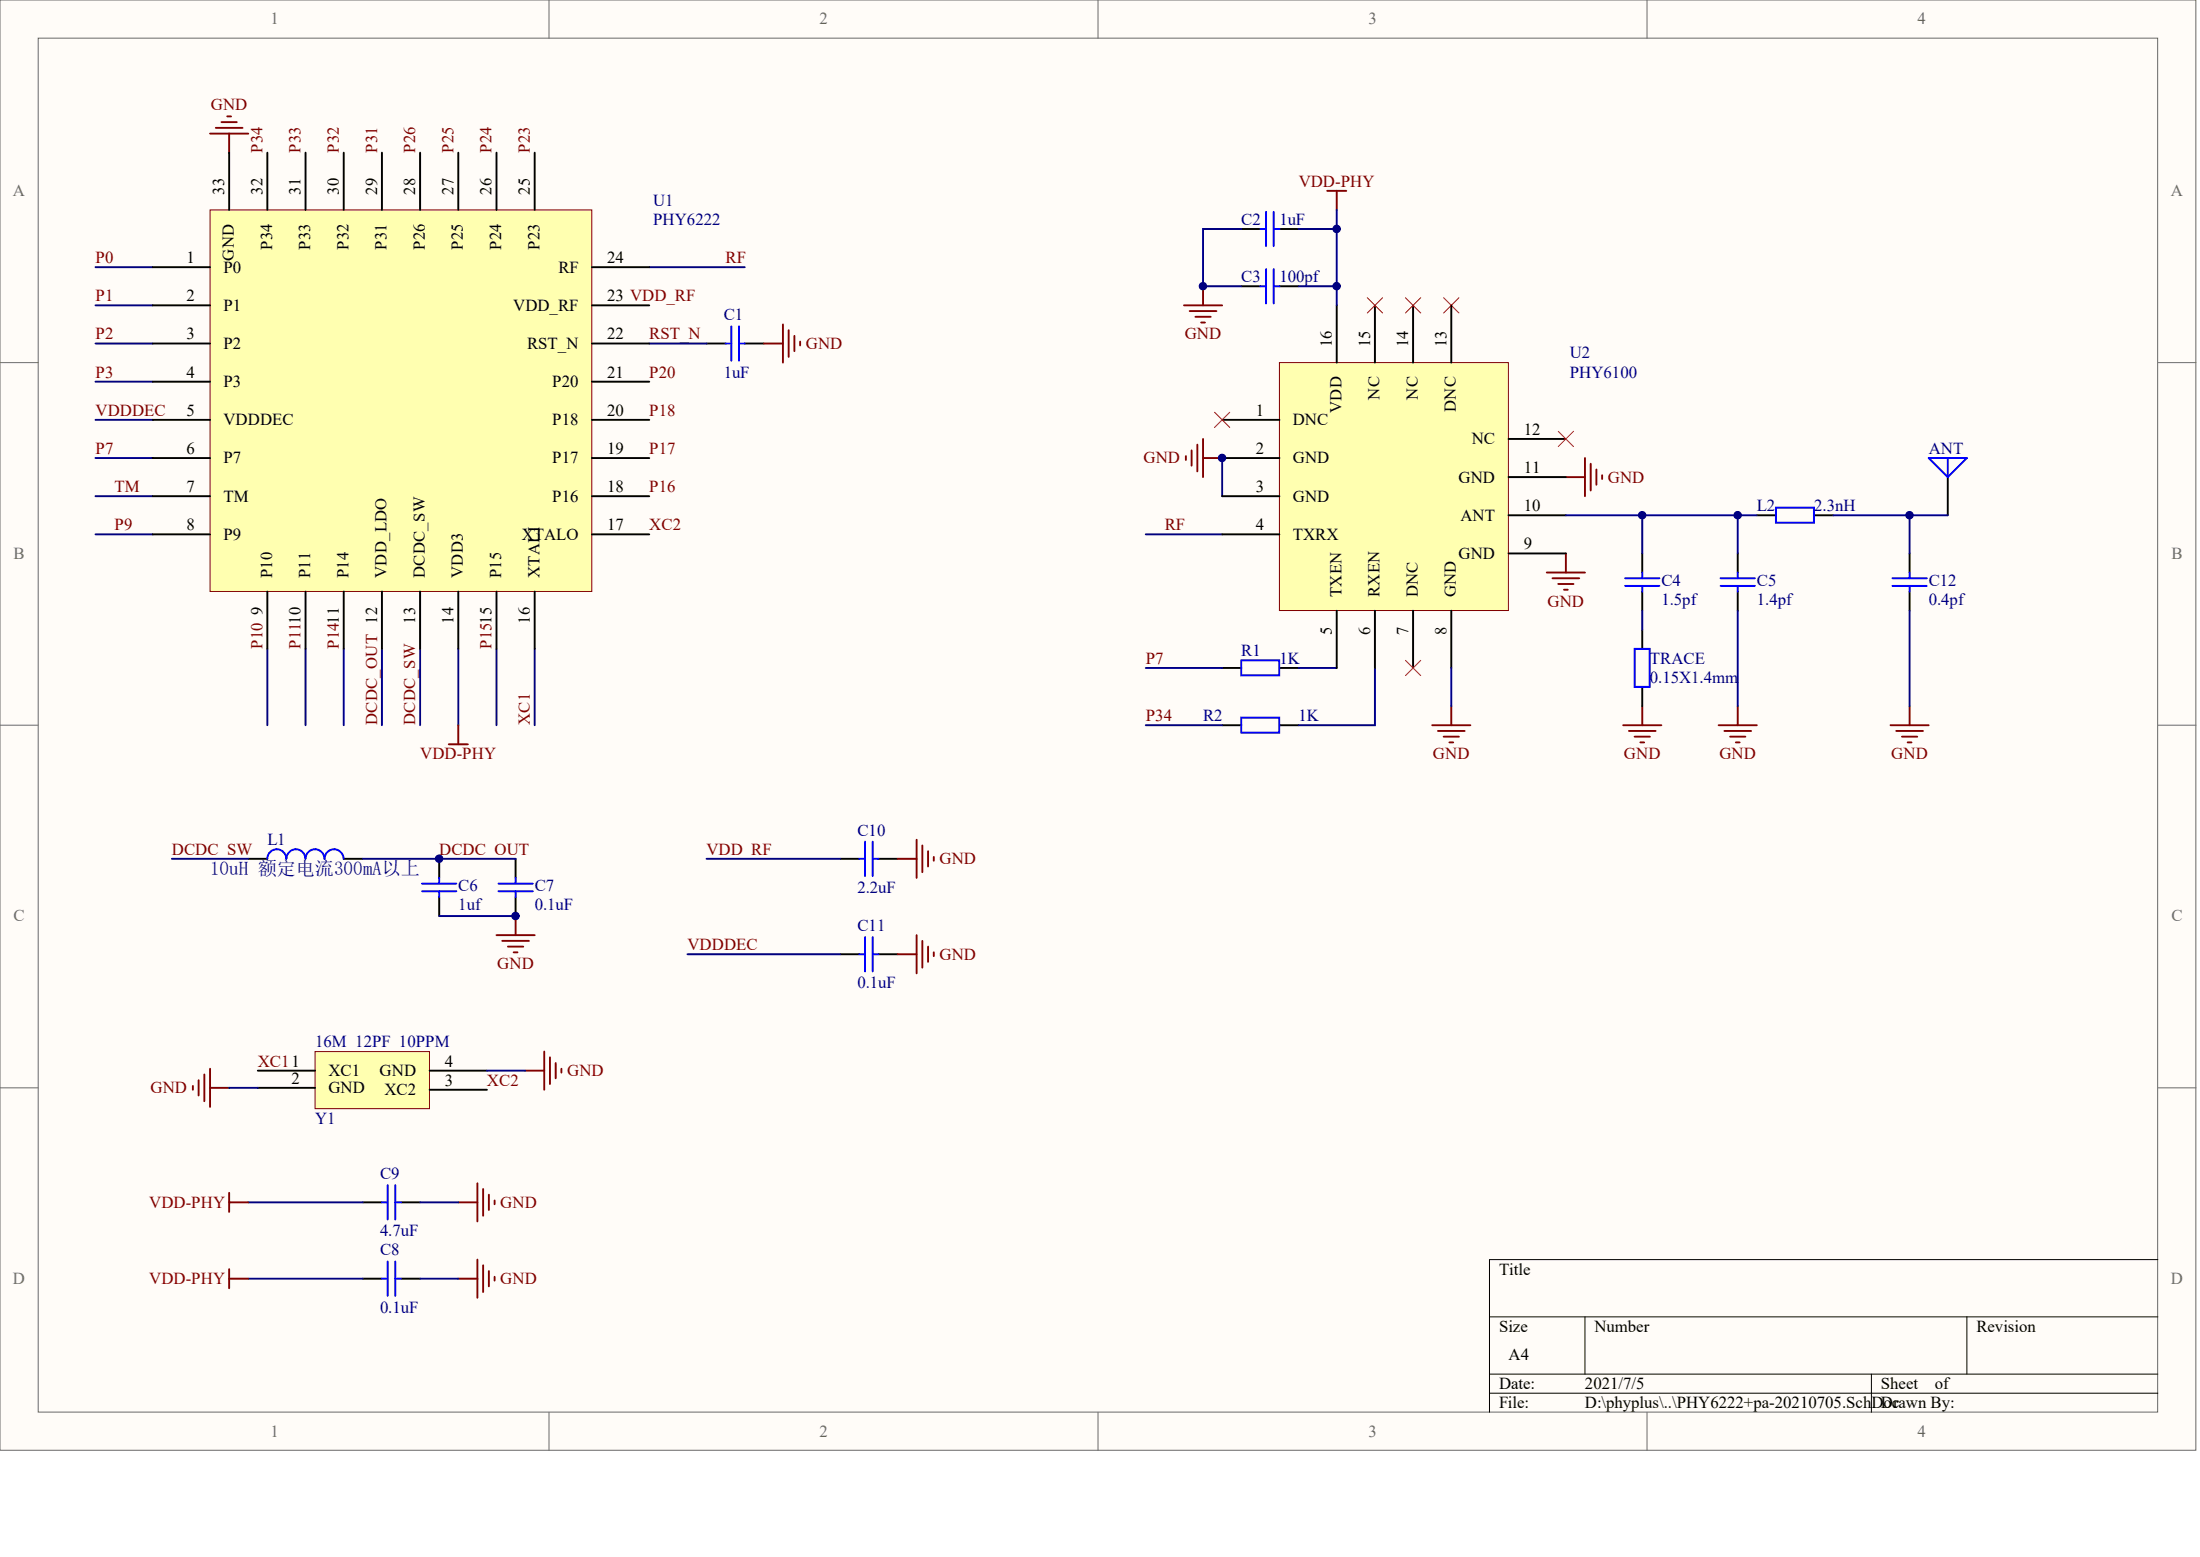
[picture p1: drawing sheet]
<svg xmlns="http://www.w3.org/2000/svg" width="840mm" height="594mm" viewBox="0 0 840 594" stroke-linecap="round" stroke-linejoin="round" font-family="sans-serif">
<g fill="#fffcf8" stroke="#696969" stroke-width=".38">
<path d="M0 0h838v553.4h-838z"/>
<path d="M14.6 14.6h808.8v524.2h-808.8z"/>
</g>
<path d="M209.5 0v14.6M419 0v14.6M628.6 0v14.6M0 138.4h14.6M823.5 138.4h14.6M0 276.7h14.6M823.5 276.7h14.6M0 415.1h14.6M823.5 415.1h14.6M209.5 538.9v14.5M419 538.9v14.5M628.6 538.9v14.5" fill="none" stroke="#696969" stroke-width=".38"/>
<path d="M823.5 480.6h-255.1v58.3M568.4 502.5h255.1M604.9 502.5v21.8M750.6 502.5v21.8M568.4 524.3h255.1M568.4 531.6h255.1M714.2 524.3v14.6" fill="none" stroke="#000" stroke-width=".38"/>
<path d="M200.4 408.5h7.3M207.7 401.2v14.6M209.9 403.4v10.2M212.1 405.6v5.8M214.3 407.8v1.4" fill="none" stroke="#800000" stroke-width=".73"/>
<path d="M120.2 401.2h43.7v21.8h-43.7z" fill="#ffffb0" stroke="#800000" stroke-width=".38"/>
<g fill="none" stroke="#000" stroke-width=".73">
<path d="M269.6 131.1h7.3M284.2 131.1h7.3M94.7 327.7h7.3M131.2 327.7h7.3M167.6 327.7v7.3M196.8 327.7v7.3M320.7 327.7h7.3M335.2 327.7h7.3M167.6 342.2v7.3M196.8 342.2v7.3M320.7 364.1h7.3M335.2 364.1h7.3"/>
<path d="M98.4 408.5h21.8M98.4 415.1h21.8M164 408.5h21.8M164 415.8h21.8M138.5 458.8h7.3M153 458.8h7.3M138.5 487.9h7.3M153 487.9h7.3"/>
</g>
<g fill="none" stroke="#800000" stroke-width=".73">
<path d="M80.2 51h14.5M82.4 48.8h10.2M84.5 46.6h5.9M86.7 44.4h1.5M87.5 51v7.3M291.5 131.1h7.3M298.8 123.8v14.6M301 126v10.2M303.2 128.2v5.8M305.4 130.3v1.5M342.5 327.7h7.3M349.8 320.4v14.6"/>
<path d="M352 322.6v10.2M354.2 324.8v5.8M356.4 327v1.4M189.5 356.8h14.6M191.7 359h10.2M196.8 349.5v7.3M349.8 356.8v14.6M352 359v10.2M193.9 361.2h5.8M196 363.4h1.5M342.5 364.1h7.3M354.2 361.2v5.8"/>
<path d="M356.4 363.4v1.4M73.6 414.3v1.5M75.8 412.2v5.8M78 410v10.2M80.2 407.8v14.6M80.2 415.1h7.3M174.9 458.8h7.3M182.2 451.5v14.5M184.4 453.7v10.2M186.6 455.8v5.9M188.8 458v1.5M174.9 487.9h7.3"/>
<path d="M182.2 480.6v14.6M184.4 482.8v10.2M186.6 485v5.8M188.8 487.2v1.4"/>
</g>
<g fill="none" stroke="#00f" stroke-width=".73">
<path d="M276.9 131.1h2.2M279.1 124.5v13.1M282 131.1h2.2M282 124.5v13.1M109.2 327.7a3.6 3.6 0 0 0-3.6-3.7 3.6 3.6 0 0 0-3.6 3.7M116.5 327.7a3.6 3.6 0 0 0-3.6-3.7 3.6 3.6 0 0 0-3.6 3.7M123.8 327.7a3.6 3.6 0 0 0-3.6-3.7 3.6 3.6 0 0 0-3.6 3.7M131.1 327.7a3.6 3.6 0 0 0-3.6-3.7 3.6 3.6 0 0 0-3.6 3.7M161.1 337.2h13.1M167.6 335v2.2M190.2 337.2h13.1M196.8 335v2.2"/>
<path d="M328 327.7h2.1M330.1 321.1v13.1M333.1 321.1v13.1M333.1 327.7h2.1M161.1 340.1h13.1M167.6 340.1v2.1M190.2 340.1h13.1M196.8 340.1v2.1M330.1 357.5v13.1M333.1 357.5v13.1M328 364.1h2.1M333.1 364.1h2.1"/>
<path d="M145.8 458.8h2.1M147.9 452.2v13.1M150.9 458.8h2.1M150.9 452.2v13.1M145.8 487.9h2.1M147.9 481.3v13.1M150.9 481.3v13.1M150.9 487.9h2.1"/>
</g>
<g fill="none" stroke="#000080" stroke-width=".73">
<path d="M36.4 101.9h21.9M36.4 116.5h21.9M247.8 101.9h36.4M36.4 131.1h21.9M247.8 131.1h21.8M36.4 145.6h21.9M36.4 160.2h21.9M36.4 174.8h21.9M36.4 189.3h21.9M36.4 203.9h21.9M102 247.6v29.1M116.6 247.6v29.1"/>
<path d="M131.2 247.6v29.1M145.8 247.6v29.1M160.3 247.6v29.1M174.9 247.6v29.1M189.5 247.6v29.1M204.1 247.6v29.1M65.6 327.7h29.1M138.5 327.7h58.3M269.6 327.7h51.1M167.6 349.5h29.2M262.4 364.1h58.3M87.5 415.1h10.9"/>
<path d="M185.8 408.5h14.6M94.7 458.8h43.8M160.3 458.8h14.6M94.7 487.9h43.8M160.3 487.9h14.6"/>
</g>
<path d="M80.2 80.1h145.6v145.6h-145.6z" fill="#ffffb0" stroke="#800000" stroke-width=".38"/>
<g fill="none" stroke="#000" stroke-width=".73">
<path d="M87.5 58.3v21.8M102 58.3v21.8M116.6 58.3v21.8M131.2 58.3v21.8M145.8 58.3v21.8M160.3 58.3v21.8M174.9 58.3v21.8M189.5 58.3v21.8M204.1 58.3v21.8M473.7 87.4h7.3M488.3 87.4h7.3M58.3 101.9h21.9"/>
<path d="M58.3 116.5h21.9M225.9 101.9h21.9M225.9 116.5h21.9M473.7 109.2h7.3M488.3 109.2h7.3M58.3 131.1h21.9M225.9 131.1h21.9M58.3 145.6h21.9M225.9 145.6h21.9M58.3 160.2h21.9M58.3 174.8h21.9M225.9 160.2h21.9"/>
<path d="M225.9 174.8h21.9M58.3 189.3h21.9M225.9 189.3h21.9M670.5 196.6h7.3M692.3 196.6h7.3M743.4 182v14.6M58.3 203.9h21.9M225.9 203.9h21.9M626.8 211.2v7.3M663.2 211.2v7.3M102 225.7v21.9M116.6 225.7v21.9"/>
<path d="M131.2 225.7v21.9M145.8 225.7v21.9M160.3 225.7v21.9M174.9 225.7v21.9M189.5 225.7v21.9M204.1 225.7v21.9M626.8 225.7v7.3M663.2 225.7v7.3M466.4 254.9h7.3M488.3 254.9h7.3M466.4 276.7h7.3M488.3 276.7h7.3"/>
</g>
<g fill="none" stroke="#800000" stroke-width=".73">
<path d="M506.5 72.8h7.3M510.1 72.8v7.3M451.8 116.5h14.6M454 118.7h10.2M459.1 109.2v7.3M456.2 120.9h5.8M458.4 123.1h1.5M452.6 174v1.5M454.8 171.9v5.8M456.9 169.7v10.2M459.1 167.5v14.5M459.1 174.8h7.3"/>
<path d="M604.9 174.8v14.5M607.1 176.9v10.2M609.3 179.1v5.9M597.6 182h7.3M611.4 181.3v1.5M590.3 218.5h14.6M597.6 211.2v7.3M592.5 220.6h10.2M594.7 222.8h5.8M596.9 225h1.4M174.9 276.7v7.3M546.6 276.7h14.6"/>
<path d="M548.8 278.9h10.2M553.9 269.4v7.3M619.5 276.7h14.5M621.6 278.9h10.3M626.8 269.4v7.3M171.3 284h7.3M551 281.1h5.8M553.1 283.3h1.5M623.8 281.1h5.9M626 283.3h1.5M87.5 455.1v7.3M87.5 458.8h7.2"/>
<path d="M87.5 484.2v7.3M87.5 487.9h7.2"/>
</g>
<g fill="none" stroke="#00f" stroke-width=".73">
<path d="M481 87.4h2.2M483.2 80.8v13.1M486.1 87.4h2.2M486.1 80.8v13.1M481 109.2h2.2M483.2 102.7v13.1M486.1 102.7v13.1M486.1 109.2h2.2M736.1 174.8h14.5l-7.2 7.2zM743.4 174.8v7.2M677.8 193.7h14.5v5.7h-14.5zM626.8 218.5v2.1"/>
<path d="M663.2 218.5v2.1M620.2 223.6h13.1M620.2 220.6h13.1M626.8 223.6v2.1M656.6 223.6h13.1M656.6 220.6h13.1M663.2 223.6v2.1M473.7 252h14.5v5.7h-14.5zM473.7 273.8h14.5v5.8h-14.5z"/>
</g>
<path d="M466.4 174.8v14.5M437.3 203.9h29.1M437.3 254.9h29.1M495.6 254.9h14.5M524.7 254.9v21.8h-29.1M437.3 276.7h29.1" fill="none" stroke="#000080" stroke-width=".73"/>
<path d="M551 113.6l5.8 5.8M556.8 113.6l-5.8 5.8" fill="none" stroke="#f00" stroke-width=".38"/>
<path d="M488.3 138.4h87.4v94.5h-87.4z" fill="#ffffb0" stroke="#800000" stroke-width=".38"/>
<g fill="none" stroke="#000" stroke-width=".73">
<path d="M510.1 116.5v21.9M524.7 116.5v21.9M539.3 116.5v21.9M553.9 116.5v21.9M466.4 160.2h21.9M466.4 174.8h21.9M575.7 167.5h21.9M466.4 189.3h21.9M575.7 196.6h21.9M575.7 182h21.9M466.4 203.9h21.9M575.7 211.2h21.9"/>
<path d="M728.8 211.2v7.3M510.1 233v21.9M524.7 233v21.9M539.3 233v21.9M553.9 233v21.9M728.8 225.7v7.3M626.8 240.3v7.3M626.8 262.1v7.3"/>
</g>
<g fill="none" stroke="#000080" stroke-width=".73">
<path d="M473.7 87.4h-14.6v21.8h14.6M495.6 87.4h14.5M510.1 80.1v29.1h-14.5M510.1 109.2v7.3M597.6 196.6h72.9M626.8 196.6v14.6M663.2 196.6v14.6M699.6 196.6h43.8M728.8 196.6v14.6M626.8 233v7.3M663.2 233v36.4M728.8 233v36.4"/>
<path d="M553.9 254.9v14.5"/>
</g>
<path d="M521.8 113.6l5.8 5.8M527.6 113.6l-5.8 5.8M536.4 113.6l5.8 5.8M542.2 113.6l-5.8 5.8M463.5 157.3l5.8 5.8M469.3 157.3l-5.8 5.8M594.7 164.6l5.8 5.8M600.5 164.6l-5.8 5.8M536.4 252l5.8 5.8M542.2 252l-5.8 5.8" fill="none" stroke="#f00" stroke-width=".38"/>
<path d="M728.8 218.5v2.1M722.2 223.6h13.1M722.2 220.6h13.1M728.8 223.6v2.1M623.8 247.6h5.8v14.5h-5.8z" fill="none" stroke="#00f" stroke-width=".73"/>
<path d="M655.9 276.7h14.6M658.1 278.9h10.2M663.2 269.4v7.3M721.5 276.7h14.6M723.7 278.9h10.2M728.8 269.4v7.3M660.3 281.1h5.8M662.5 283.3h1.4M725.9 281.1h5.8M728.1 283.3h1.4" fill="none" stroke="#800000" stroke-width=".73"/>
<g fill="#000080" stroke="#000080" stroke-width=".38">
<circle cx="167.6" cy="327.6" r="1.42"/>
<circle cx="196.7" cy="349.5" r="1.42"/>
<circle cx="459.1" cy="109.2" r="1.42"/>
<circle cx="466.4" cy="174.7" r="1.42"/>
<circle cx="510.1" cy="109.2" r="1.42"/>
<circle cx="510.1" cy="87.3" r="1.42"/>
<circle cx="626.7" cy="196.6" r="1.42"/>
<circle cx="663.2" cy="196.6" r="1.42"/>
<circle cx="728.7" cy="196.6" r="1.42"/>
</g>
<text font-size="7.3" fill="#000080" x="80.2" y="333.9">10uH 额定电流300mA以上</text>
<g font-size="6.4" fill="#696969">
<text x="103.2" y="9.3">1</text>
<text x="312.7" y="9.3">2</text>
<text x="522.2" y="9.3">3</text>
<text x="731.8" y="9.3">4</text>
<text x="5" y="74.9">A</text>
<text x="828.5" y="74.9">A</text>
<text x="5.2" y="213.2">B</text>
<text x="828.7" y="213.2">B</text>
<text x="5.2" y="351.6">C</text>
<text x="828.7" y="351.6">C</text>
<text x="5" y="490">D</text>
<text x="828.5" y="490">D</text>
<text x="103.2" y="548.2">1</text>
<text x="312.7" y="548.2">2</text>
<text x="522.2" y="548.2">3</text>
<text x="731.8" y="548.2">4</text>
</g>
<g font-size="6.4" fill="#800000">
<text x="80.5" y="42.1">GND</text>
<text x="495.6" y="71.2">VDD-PHY</text>
<text x="36.4" y="100.4">P0</text>
<text x="276.9" y="100.4">RF</text>
<text x="36.4" y="114.9">P1</text>
<text x="36.4" y="129.5">P2</text>
<text x="247.8" y="129.5">RST_N</text>
<text x="452.1" y="129.5">GND</text>
<text x="307.5" y="133.1">GND</text>
<text x="36.4" y="144.1">P3</text>
<text x="247.8" y="144.1">P20</text>
<text x="36.4" y="158.6">VDDDEC</text>
<text x="247.8" y="158.6">P18</text>
<text x="36.4" y="173.2">P7</text>
<text x="247.8" y="173.2">P17</text>
<text x="436.4" y="176.8">GND</text>
<text x="613.6" y="184.1">GND</text>
<text x="43.7" y="187.8">TM</text>
<text x="247.8" y="187.8">P16</text>
<text x="43.7" y="202.3">P9</text>
<text x="247.8" y="202.3">XC2</text>
<text x="444.6" y="202.3">RF</text>
<text x="590.6" y="231.4">GND</text>
<text x="437.3" y="253.3">P7</text>
<text x="437.3" y="275.1">P34</text>
<text x="160.4" y="289.7">VDD-PHY</text>
<text x="546.9" y="289.7">GND</text>
<text x="619.8" y="289.7">GND</text>
<text x="656.2" y="289.7">GND</text>
<text x="721.8" y="289.7">GND</text>
<text x="65.6" y="326.1">DCDC_SW</text>
<text x="167.6" y="326.1">DCDC_OUT</text>
<text x="269.6" y="326.1">VDD_RF</text>
<text x="358.6" y="329.8">GND</text>
<text x="262.4" y="362.5">VDDDEC</text>
<text x="189.8" y="369.8">GND</text>
<text x="358.6" y="366.2">GND</text>
<text x="98.4" y="406.9">XC11</text>
<text x="216.4" y="410.6">GND</text>
<text x="57.4" y="417.1">GND</text>
<text x="185.8" y="414.2">XC2</text>
<text x="57" y="460.8">VDD-PHY</text>
<text x="190.9" y="460.8">GND</text>
<text x="57" y="490">VDD-PHY</text>
<text x="190.9" y="490">GND</text>
</g>
<g font-size="6.4" fill="#000080">
<text x="249.2" y="78.5">U1</text>
<text x="249.2" y="85.8">PHY6222</text>
<text x="473.7" y="85.8">C2</text>
<text x="488.3" y="85.8">1uF</text>
<text x="473.7" y="107.7">C3</text>
<text x="488.3" y="107.7">100pf</text>
<text x="276.2" y="122.2">C1</text>
<text x="599.1" y="136.8">U2</text>
<text x="276.2" y="144.1">1uF</text>
<text x="599.1" y="144.1">PHY6100</text>
<text x="736.1" y="173.2">ANT</text>
<text x="670.5" y="195">L2</text>
<text x="692.3" y="195">2.3nH</text>
<text x="634" y="223.4">C4</text>
<text x="670.5" y="223.4">C5</text>
<text x="736.1" y="223.4">C12</text>
<text x="634" y="230.7">1.5pf</text>
<text x="670.5" y="230.7">1.4pf</text>
<text x="736.1" y="230.7">0.4pf</text>
<text x="473.7" y="250.4">R1</text>
<text x="488.3" y="253.3">1K</text>
<text x="629.7" y="253.3">TRACE</text>
<text x="629.7" y="260.6">0.15X1.4mm</text>
<text x="459.1" y="275.1">R2</text>
<text x="495.6" y="275.1">1K</text>
<text x="102" y="322.5">L1</text>
<text x="327.2" y="318.8">C10</text>
<text x="174.9" y="339.9">C6</text>
<text x="204.1" y="339.9">C7</text>
<text x="327.2" y="340.7">2.2uF</text>
<text x="174.9" y="347.2">1uf</text>
<text x="204.1" y="347.2">0.1uF</text>
<text x="327.2" y="355.2">C11</text>
<text x="327.2" y="377.1">0.1uF</text>
<text x="120.2" y="399.7">16M 12PF 10PPM</text>
<text x="120.2" y="428.8">Y1</text>
<text x="145" y="449.9">C9</text>
<text x="145" y="471.8">4.7uF</text>
<text x="145" y="479">C8</text>
<text x="145" y="500.9">0.1uF</text>
</g>
<g font-size="6.4">
<text x="71.1" y="100.4">1</text>
<text x="231.8" y="100.4">24</text>
<text x="85.3" y="104">P0</text>
<text x="213.1" y="104">RF</text>
<text x="71.1" y="114.9">2</text>
<text x="85.3" y="118.6">P1</text>
<text x="195.9" y="118.6">VDD_RF</text>
<text x="231.8" y="114.9">23 VDD_RF</text>
<text x="71.1" y="129.5">3</text>
<text x="231.8" y="129.5">22</text>
<text x="85.3" y="133.1">P2</text>
<text x="201.1" y="133.1">RST_N</text>
<text x="71.1" y="144.1">4</text>
<text x="85.3" y="147.7">P3</text>
<text x="210.8" y="147.7">P20</text>
<text x="231.8" y="144.1">21</text>
<text x="71.1" y="158.6">5</text>
<text x="231.8" y="158.6">20</text>
<text x="479.2" y="158.6">1</text>
<text x="85.3" y="162.3">VDDDEC</text>
<text x="210.8" y="162.3">P18</text>
<text x="493.4" y="162.3">DNC</text>
<text x="581.6" y="165.9">12</text>
<text x="71.1" y="173.2">6</text>
<text x="231.8" y="173.2">19</text>
<text x="479.2" y="173.2">2</text>
<text x="561.7" y="169.6">NC</text>
<text x="85.3" y="176.8">P7</text>
<text x="210.8" y="176.8">P17</text>
<text x="493.4" y="176.8">GND</text>
<text x="556.6" y="184.1">GND</text>
<text x="581.6" y="180.5">11</text>
<text x="71.1" y="187.8">7</text>
<text x="85.3" y="191.4">TM</text>
<text x="210.8" y="191.4">P16</text>
<text x="231.8" y="187.8">18</text>
<text x="479.2" y="187.8">3</text>
<text x="493.4" y="191.4">GND</text>
<text x="581.6" y="195">10</text>
<text x="71.1" y="202.3">8</text>
<text x="231.8" y="202.3">17</text>
<text x="479.2" y="202.3">4</text>
<text x="557.4" y="198.7">ANT</text>
<text x="85.3" y="206">P9</text>
<text x="199.1" y="206">XTALO</text>
<text x="493.4" y="206">TXRX</text>
<text x="581.6" y="209.6">9</text>
<text x="556.6" y="213.2">GND</text>
<text x="169.8" y="406.9">4</text>
<text x="111.2" y="413.5">2</text>
<text x="125.4" y="410.6">XC1</text>
<text x="144.9" y="410.6">GND</text>
<text x="125.4" y="417.1">GND</text>
<text x="146.7" y="417.9">XC2</text>
<text x="169.8" y="414.2">3</text>
<text x="572.1" y="486.3">Title</text>
<text x="572.1" y="508.2">Size</text>
<text x="608.5" y="508.2">Number</text>
<text x="754.3" y="508.2">Revision</text>
<text x="575.7" y="519.1">A4</text>
<text x="572.1" y="530">Date:</text>
<text x="604.9" y="530">2021/7/5</text>
<text x="717.8" y="530">Sheet</text>
<text x="738.4" y="530">of</text>
<text x="572.1" y="537.3">File:</text>
<text x="604.9" y="537.3">D:\phyplus\..\PHY6222+pa-20210705.SchDoc</text>
<text x="717.8" y="537.3">Drawn By:</text>
</g>
<g font-size="6.3" fill="#800000">
<text x="100.2" y="58.3" transform="rotate(-90 100.2 58.3)">P34</text>
<text x="114.7" y="58.3" transform="rotate(-90 114.7 58.3)">P33</text>
<text x="129.3" y="58.3" transform="rotate(-90 129.3 58.3)">P32</text>
<text x="143.9" y="58.3" transform="rotate(-90 143.9 58.3)">P31</text>
<text x="158.5" y="58.3" transform="rotate(-90 158.5 58.3)">P26</text>
<text x="173" y="58.3" transform="rotate(-90 173 58.3)">P25</text>
<text x="187.6" y="58.3" transform="rotate(-90 187.6 58.3)">P24</text>
<text x="202.2" y="58.3" transform="rotate(-90 202.2 58.3)">P23</text>
<text x="100.2" y="247.6" transform="rotate(-90 100.2 247.6)">P10</text>
<text x="114.7" y="247.6" transform="rotate(-90 114.7 247.6)">P1110</text>
<text x="129.3" y="247.6" transform="rotate(-90 129.3 247.6)">P1411</text>
<text x="187.6" y="247.6" transform="rotate(-90 187.6 247.6)">P1515</text>
<text x="143.9" y="276.7" transform="rotate(-90 143.9 276.7)">DCDC_OUT 12</text>
<text x="158.5" y="276.7" transform="rotate(-90 158.5 276.7)">DCDC_SW</text>
<text x="202.2" y="276.7" transform="rotate(-90 202.2 276.7)">XC1</text>
</g>
<g font-size="6.3">
<text x="85.6" y="74.3" transform="rotate(-90 85.6 74.3)">33</text>
<text x="100.2" y="74.3" transform="rotate(-90 100.2 74.3)">32</text>
<text x="114.7" y="74.3" transform="rotate(-90 114.7 74.3)">31</text>
<text x="129.3" y="74.3" transform="rotate(-90 129.3 74.3)">30</text>
<text x="143.9" y="74.3" transform="rotate(-90 143.9 74.3)">29</text>
<text x="158.5" y="74.3" transform="rotate(-90 158.5 74.3)">28</text>
<text x="173" y="74.3" transform="rotate(-90 173 74.3)">27</text>
<text x="187.6" y="74.3" transform="rotate(-90 187.6 74.3)">26</text>
<text x="202.2" y="74.3" transform="rotate(-90 202.2 74.3)">25</text>
<text x="103.8" y="95.4" transform="rotate(-90 103.8 95.4)">P34</text>
<text x="118.4" y="95.4" transform="rotate(-90 118.4 95.4)">P33</text>
<text x="133" y="95.4" transform="rotate(-90 133 95.4)">P32</text>
<text x="147.5" y="95.4" transform="rotate(-90 147.5 95.4)">P31</text>
<text x="162.1" y="95.4" transform="rotate(-90 162.1 95.4)">P26</text>
<text x="176.7" y="95.4" transform="rotate(-90 176.7 95.4)">P25</text>
<text x="191.3" y="95.4" transform="rotate(-90 191.3 95.4)">P24</text>
<text x="205.8" y="95.4" transform="rotate(-90 205.8 95.4)">P23</text>
<text x="89.2" y="99.4" transform="rotate(-90 89.2 99.4)">GND</text>
<text x="508.3" y="132.5" transform="rotate(-90 508.3 132.5)">16</text>
<text x="522.9" y="132.5" transform="rotate(-90 522.9 132.5)">15</text>
<text x="537.4" y="132.5" transform="rotate(-90 537.4 132.5)">14</text>
<text x="552" y="132.5" transform="rotate(-90 552 132.5)">13</text>
<text x="526.5" y="152.6" transform="rotate(-90 526.5 152.6)">NC</text>
<text x="541.1" y="152.6" transform="rotate(-90 541.1 152.6)">NC</text>
<text x="511.9" y="157.7" transform="rotate(-90 511.9 157.7)">VDD</text>
<text x="555.7" y="157.3" transform="rotate(-90 555.7 157.3)">DNC</text>
<text x="103.8" y="220.6" transform="rotate(-90 103.8 220.6)">P10</text>
<text x="118.4" y="220.6" transform="rotate(-90 118.4 220.6)">P11</text>
<text x="133" y="220.6" transform="rotate(-90 133 220.6)">P14</text>
<text x="147.5" y="220.6" transform="rotate(-90 147.5 220.6)">VDD_LDO</text>
<text x="162.1" y="220.6" transform="rotate(-90 162.1 220.6)">DCDC_SW</text>
<text x="176.7" y="220.6" transform="rotate(-90 176.7 220.6)">VDD3</text>
<text x="191.3" y="220.6" transform="rotate(-90 191.3 220.6)">P15</text>
<text x="205.8" y="220.6" transform="rotate(-90 205.8 220.6)">XTALI</text>
<text x="511.9" y="227.9" transform="rotate(-90 511.9 227.9)">TXEN</text>
<text x="526.5" y="227.9" transform="rotate(-90 526.5 227.9)">RXEN</text>
<text x="541.1" y="227.9" transform="rotate(-90 541.1 227.9)">DNC</text>
<text x="555.7" y="227.9" transform="rotate(-90 555.7 227.9)">GND</text>
<text x="100.2" y="234.8" transform="rotate(-90 100.2 234.8)">9</text>
<text x="158.5" y="238.1" transform="rotate(-90 158.5 238.1)">13</text>
<text x="173" y="238.1" transform="rotate(-90 173 238.1)">14</text>
<text x="202.2" y="238.1" transform="rotate(-90 202.2 238.1)">16</text>
<text x="508.3" y="242.1" transform="rotate(-90 508.3 242.1)">5</text>
<text x="522.9" y="242.1" transform="rotate(-90 522.9 242.1)">6</text>
<text x="537.4" y="242.1" transform="rotate(-90 537.4 242.1)">7</text>
<text x="552" y="242.1" transform="rotate(-90 552 242.1)">8</text>
</g>
</svg>
